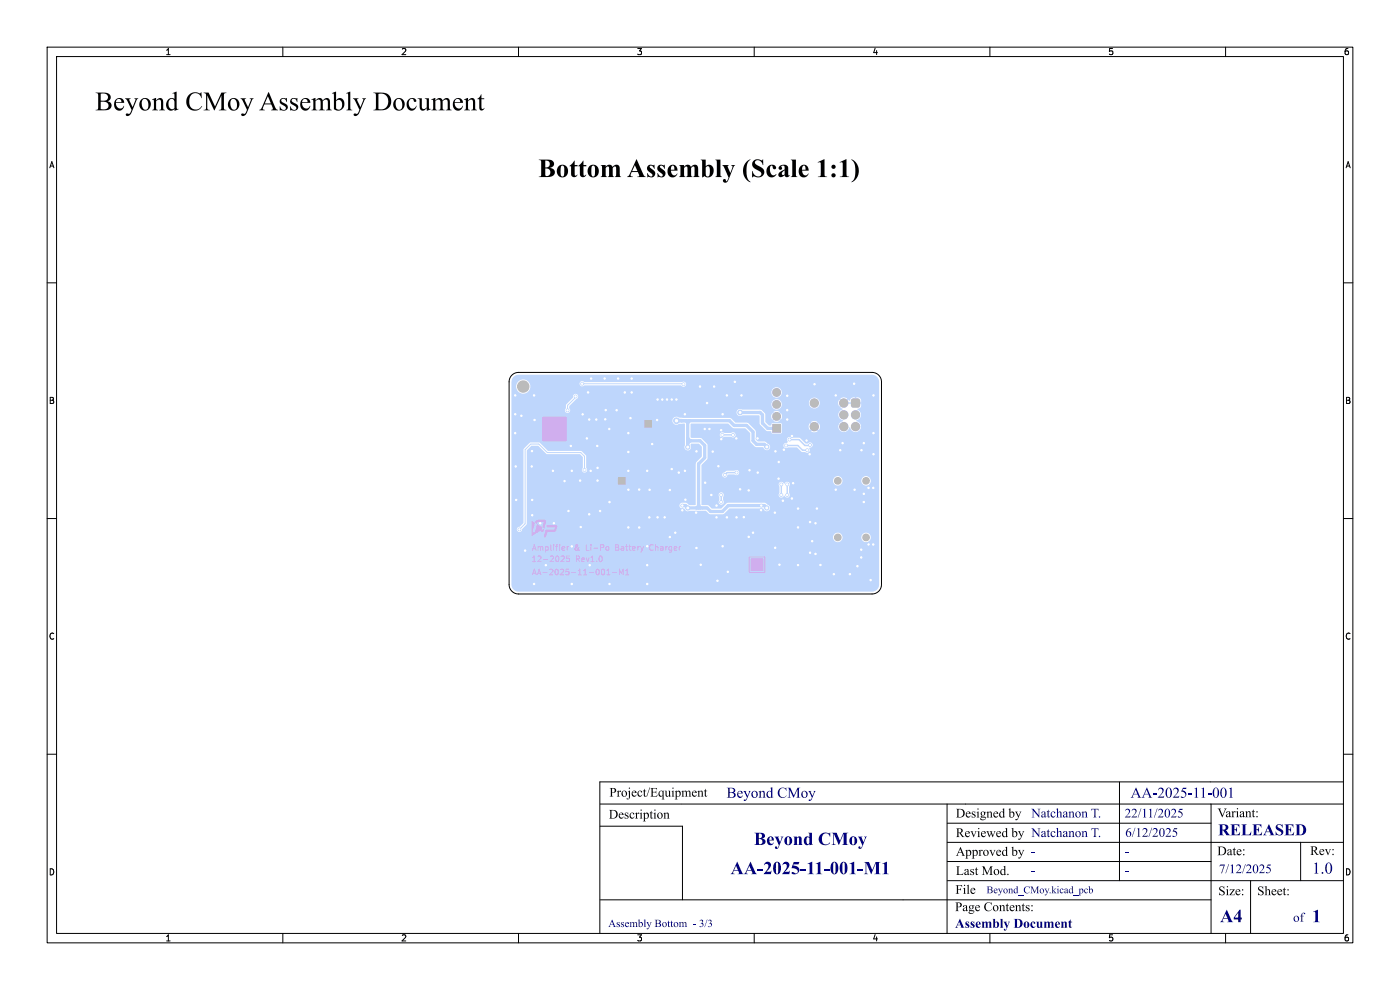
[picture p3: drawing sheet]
<svg xmlns="http://www.w3.org/2000/svg" width="297mm" height="210mm" viewBox="0 0 297 210" stroke-linecap="round" stroke-linejoin="round" font-family="sans-serif">
<g fill="#bed6fc" stroke="#bed6fc" stroke-width=".21">
<path d="M163.9 90h1.7v1.7h-1.7z"/>
<path d="M131.2 101.3h1.5v1.5h-1.5z"/>
<path d="M136.8 89.2h1.5v1.5h-1.5z"/>
<path d="M180.7 84.7l.4-.1 1.2 .1 .1 .4-.1 1.2-.3 .1-1.3-.1-.1-.3z"/>
<circle cx="164.8" cy="88.3" r=".85"/>
<circle cx="164.8" cy="85.8" r=".85"/>
<circle cx="164.8" cy="83.2" r=".85"/>
<circle cx="181.5" cy="88" r=".9"/>
<circle cx="181.5" cy="90.5" r=".9"/>
<circle cx="179" cy="85.5" r=".9"/>
<circle cx="179" cy="88" r=".9"/>
<circle cx="179" cy="90.5" r=".9"/>
<circle cx="172.8" cy="85.5" r=".9"/>
<circle cx="172.8" cy="90.5" r=".9"/>
<circle cx="121.1" cy="94.6" r=".3"/>
<circle cx="137.3" cy="115.9" r=".3"/>
<circle cx="153" cy="93.2" r=".3"/>
<circle cx="143.3" cy="113" r=".3"/>
<circle cx="148.7" cy="119.8" r=".3"/>
<circle cx="152" cy="107.2" r=".3"/>
<circle cx="184.3" cy="115.5" r=".3"/>
<circle cx="172.8" cy="81.5" r=".3"/>
<circle cx="133.3" cy="103.9" r=".3"/>
<circle cx="125.4" cy="80.3" r=".3"/>
<circle cx="176.9" cy="121.8" r=".3"/>
<circle cx="109.3" cy="91.9" r=".3"/>
<circle cx="125.1" cy="119.9" r=".3"/>
<circle cx="139.4" cy="89.1" r=".3"/>
<circle cx="151.2" cy="95.8" r=".3"/>
<circle cx="129.3" cy="106.5" r=".3"/>
<circle cx="142.1" cy="104" r=".35"/>
<circle cx="138.4" cy="94.2" r=".3"/>
<circle cx="183.3" cy="104.7" r=".3"/>
<circle cx="164.4" cy="108.8" r=".3"/>
<circle cx="124.5" cy="93" r=".3"/>
<circle cx="113.3" cy="83.9" r=".3"/>
<circle cx="152.2" cy="123.2" r=".3"/>
<circle cx="144.8" cy="108.2" r=".3"/>
<circle cx="148.5" cy="82" r=".3"/>
<circle cx="171.9" cy="110.8" r=".3"/>
<circle cx="173" cy="111" r=".3"/>
<circle cx="112.9" cy="109.3" r=".3"/>
<circle cx="168" cy="105.7" r=".3"/>
<circle cx="140.5" cy="84.8" r=".3"/>
<circle cx="126.5" cy="89" r=".3"/>
<circle cx="154.2" cy="83.9" r=".3"/>
<circle cx="111.4" cy="116.8" r=".3"/>
<circle cx="150.5" cy="91" r=".3"/>
<circle cx="142.5" cy="99.5" r=".3"/>
<circle cx="137.3" cy="123.9" r=".3"/>
<circle cx="178.3" cy="95.5" r=".3"/>
<circle cx="183.3" cy="106.5" r=".3"/>
<circle cx="126.7" cy="94.6" r=".3"/>
<circle cx="155.9" cy="81" r=".3"/>
<circle cx="185.3" cy="115.5" r=".3"/>
<circle cx="167" cy="89" r=".3"/>
<circle cx="157.3" cy="83.9" r=".3"/>
<circle cx="160.8" cy="100.2" r=".3"/>
<circle cx="165.4" cy="119.8" r=".3"/>
<circle cx="167" cy="87" r=".3"/>
<circle cx="161.5" cy="108.2" r=".3"/>
<circle cx="134" cy="83.3" r=".3"/>
<circle cx="137.8" cy="103.9" r=".3"/>
<circle cx="169.3" cy="107.9" r=".3"/>
<circle cx="145.4" cy="106" r=".3"/>
<circle cx="127.3" cy="108.4" r=".3"/>
<circle cx="134" cy="80.3" r=".3"/>
<circle cx="182.7" cy="118.2" r=".3"/>
<circle cx="152" cy="109.8" r=".3"/>
<circle cx="181.9" cy="120.1" r=".3"/>
<circle cx="147.8" cy="116.2" r=".3"/>
<circle cx="123.6" cy="87.9" r=".3"/>
<circle cx="121.3" cy="99.9" r=".3"/>
<circle cx="109.3" cy="83.9" r=".3"/>
<circle cx="123.2" cy="111.8" r=".3"/>
<circle cx="153.3" cy="87.9" r=".3"/>
<circle cx="157" cy="103.8" r=".3"/>
<circle cx="109.4" cy="99" r=".3"/>
<circle cx="164.5" cy="95.8" r=".35"/>
<circle cx="147.7" cy="108.7" r=".3"/>
<circle cx="139.5" cy="109.8" r=".35"/>
<circle cx="121.3" cy="123.9" r=".3"/>
<circle cx="133.3" cy="111.9" r=".3"/>
<circle cx="126.8" cy="102" r=".3"/>
<circle cx="185.3" cy="96.4" r=".3"/>
<circle cx="185.3" cy="103.5" r=".3"/>
<circle cx="177.3" cy="83.9" r=".3"/>
<circle cx="112.9" cy="95.7" r=".3"/>
<circle cx="184.7" cy="123.1" r=".3"/>
<circle cx="123.1" cy="102" r=".3"/>
<circle cx="156.2" cy="93" r=".3"/>
<circle cx="133.3" cy="91.9" r=".3"/>
<circle cx="135.6" cy="111.9" r=".3"/>
<circle cx="178.8" cy="94" r=".3"/>
<circle cx="156.3" cy="109.8" r=".35"/>
<circle cx="181.2" cy="81.4" r=".3"/>
<circle cx="158.8" cy="113.9" r=".35"/>
<circle cx="159.8" cy="113" r=".3"/>
<circle cx="141" cy="109.8" r=".35"/>
<circle cx="113.3" cy="123.9" r=".3"/>
<circle cx="154.4" cy="121.3" r=".3"/>
<circle cx="126.8" cy="99.2" r=".3"/>
<circle cx="171.8" cy="96.4" r=".3"/>
<circle cx="150.9" cy="105" r=".3"/>
<circle cx="157.8" cy="109.7" r=".35"/>
<circle cx="185.3" cy="83.9" r=".3"/>
<circle cx="182.8" cy="95.5" r=".3"/>
<circle cx="112.9" cy="106.1" r=".3"/>
<circle cx="128.5" cy="87" r=".3"/>
<circle cx="164.5" cy="116.2" r=".3"/>
<circle cx="154.2" cy="109.8" r=".3"/>
<circle cx="128.3" cy="80.3" r=".3"/>
<circle cx="184.3" cy="103.5" r=".3"/>
<circle cx="125.3" cy="99.9" r=".3"/>
<circle cx="159" cy="99.8" r=".3"/>
<circle cx="139.5" cy="84.8" r=".3"/>
<circle cx="132.6" cy="83.3" r=".3"/>
<circle cx="183.3" cy="94" r=".3"/>
<circle cx="130.8" cy="87" r=".3"/>
<circle cx="169.3" cy="119.9" r=".3"/>
<circle cx="112.8" cy="99" r=".3"/>
<circle cx="113.4" cy="89.1" r=".3"/>
<circle cx="143.5" cy="84.8" r=".3"/>
<circle cx="121.3" cy="115.9" r=".3"/>
<circle cx="171.1" cy="93.4" r=".3"/>
<circle cx="142.5" cy="84.8" r=".3"/>
<circle cx="166.3" cy="95.4" r=".3"/>
<circle cx="133.3" cy="95.9" r=".3"/>
<circle cx="167" cy="84" r=".3"/>
<circle cx="124.8" cy="83.3" r=".3"/>
<circle cx="135.6" cy="103.8" r=".3"/>
<circle cx="182.7" cy="116.6" r=".3"/>
<circle cx="169.3" cy="111.9" r=".3"/>
<circle cx="152.4" cy="98.9" r=".3"/>
<circle cx="160.7" cy="93" r=".3"/>
<circle cx="177.3" cy="103.9" r=".3"/>
<circle cx="165.2" cy="98" r=".3"/>
<circle cx="147.8" cy="95.8" r=".35"/>
<circle cx="128.4" cy="89" r=".3"/>
<circle cx="114.6" cy="111" r=".3"/>
<circle cx="145.3" cy="99.9" r=".3"/>
<circle cx="125" cy="89" r=".3"/>
<circle cx="145.3" cy="87.9" r=".3"/>
<circle cx="181.3" cy="103.9" r=".3"/>
<circle cx="137.3" cy="119.9" r=".3"/>
<circle cx="172.3" cy="114.8" r=".3"/>
<circle cx="153" cy="91.3" r=".3"/>
<circle cx="165.2" cy="101.5" r=".3"/>
<circle cx="137.3" cy="99.9" r=".3"/>
<circle cx="180.3" cy="121.8" r=".3"/>
<circle cx="133.8" cy="88.7" r=".3"/>
<circle cx="141.5" cy="84.8" r=".3"/>
<circle cx="171.9" cy="117.2" r=".3"/>
<circle cx="153.3" cy="115.9" r=".3"/>
<circle cx="168.3" cy="102.5" r=".3"/>
<circle cx="174.1" cy="119.8" r=".3"/>
<circle cx="144" cy="100.2" r=".3"/>
<circle cx="110.6" cy="88.2" r=".3"/>
<circle cx="149.6" cy="102.4" r=".3"/>
<circle cx="131.1" cy="80.3" r=".3"/>
<circle cx="149.5" cy="91" r=".3"/>
<circle cx="125" cy="109.1" r=".3"/>
<circle cx="173" cy="117.5" r=".3"/>
<circle cx="109.5" cy="106.1" r=".3"/>
<circle cx="185.3" cy="91.9" r=".3"/>
<circle cx="173.3" cy="107.9" r=".3"/>
<circle cx="133.3" cy="99.9" r=".3"/>
<circle cx="119.8" cy="102.1" r=".3"/>
<circle cx="168" cy="92.5" r=".3"/>
<circle cx="115.8" cy="119.9" r=".3"/>
<circle cx="129.3" cy="123.9" r=".3"/>
<circle cx="166.1" cy="106.2" r=".3"/>
<circle cx="117.5" cy="111" r=".3"/>
<circle cx="117.3" cy="99.9" r=".3"/>
<circle cx="109.3" cy="87.9" r=".3"/>
<circle cx="142.1" cy="113.9" r=".35"/>
<circle cx="151.5" cy="82" r=".3"/>
<circle cx="150" cy="85.5" r=".3"/>
<circle cx="137.8" cy="109.8" r=".3"/>
<circle cx="158.8" cy="104" r=".35"/>
<circle cx="120.6" cy="108.4" r=".3"/>
<circle cx="129.3" cy="91" r=".3"/>
<circle cx="161.5" cy="107.2" r=".3"/>
<circle cx="145.9" cy="94.9" r=".45"/>
<circle cx="143.5" cy="89.2" r=".6"/>
<circle cx="162.7" cy="94.8" r=".45"/>
<circle cx="145.9" cy="107.7" r=".45"/>
<circle cx="144.8" cy="107.2" r=".3"/>
<circle cx="162.7" cy="107.7" r=".45"/>
<circle cx="167" cy="102.7" r=".3"/>
<circle cx="167" cy="105" r=".3"/>
<circle cx="166.8" cy="94.5" r=".3"/>
<circle cx="171.3" cy="95.5" r=".3"/>
<circle cx="165.8" cy="105" r=".3"/>
<circle cx="165.8" cy="102.7" r=".3"/>
<circle cx="167.5" cy="93.3" r=".3"/>
<circle cx="155.5" cy="92.3" r=".3"/>
<circle cx="171.9" cy="94.4" r=".3"/>
<circle cx="153.3" cy="92.3" r=".3"/>
<circle cx="157" cy="87.5" r=".5"/>
<circle cx="110.2" cy="112.3" r=".3"/>
<circle cx="124" cy="99.7" r=".3"/>
<circle cx="145" cy="81.5" r=".3"/>
<circle cx="123.5" cy="81.4" r=".3"/>
<circle cx="120.4" cy="87.1" r=".3"/>
<circle cx="122.1" cy="84.1" r=".3"/>
<circle cx="153.8" cy="100.8" r=".3"/>
<circle cx="153" cy="106.5" r=".3"/>
<circle cx="153" cy="105" r=".3"/>
<circle cx="156.3" cy="100.2" r=".3"/>
</g>
<path d="M153.3 92.3h2.2M166.8 94.5h2.5l1 1h1M167.5 93.3h2l1.3 1.2 1.1-.1M179 85.5h2.5M153 105v1.5M156.3 100.3h-2l-.5 .5M165.8 102.8v2.2M167 102.8v2.2" fill="none" stroke="#bed6fc" stroke-width=".3"/>
<path d="M144.6 89.3h10.2l1 1h2.6l1.4 1.3v1.9l.7 .8h1.6l.6 .5M145.5 89.3l.4 .4M145.9 93l.5 .5-.5 .5M145.9 89.6v5.3M145.9 93.5h2.6l1 1v2.6l-1.3 1.3v9.4M146.3 89.3l-.4 .3M157 87.5h4.3l.5 .5v1.8l1.1 1.1h1.9M144.8 107.3h.6l.5 .5h4.1l.8 .7h2.5l1.2-1.2h7.7l.5 .5M147.8 107.8l.4-.4 .4 .4" fill="none" stroke="#bed6fc" stroke-width=".7"/>
<path d="M143.5 89.3h1.1" fill="none" stroke="#bed6fc" stroke-width=".8"/>
<path d="M122.1 84.1v.2l-1.7 1.7v1.1M123.5 81.4l21.5 .1M124 99.7v-2.9l-.8-.8h-7.1l-1.8-1.8h-1.7l-1.2 1.2v15.7l-1.2 1.2" fill="none" stroke="#bed6fc" stroke-width=".21"/>
<path d="M108.9 80l.5-.4 .6-.1h74.9a1.5 1.5 0 0 1 1.6 1.5v.4h-40.9a.57 .57 0 0 0-1-.4h-20.6a.56 .56 0 0 0-.9 0 .56 .56 0 0 0 .1 .9h-10.7v-.3a1.51 1.51 0 0 0-2.5-.7 1.51 1.51 0 0 0 .4 2.5 1.51 1.51 0 0 0 2.1-1.5l11.1 .1 .4-.2h20.5a.55 .55 0 0 0 .7 .2 .55 .55 0 0 0 .4-.6h40.9v1.8h-20.6l-.1-.2a1.1 1.1 0 0 0-1.6-.7 1.1 1.1 0 0 0-.2 1.7h-41.3l-.1-.1a.59 .59 0 0 0-.8-.3 .59 .59 0 0 0-.3 .8l-1.4 1.4-.1 .8a.57 .57 0 0 0 0 .8 .57 .57 0 0 0 .9 0 .57 .57 0 0 0-.1-.8v-.5l1.7-1.7 .2-.4 41.3 .1a1.1 1.1 0 0 0 1.3 .1 1.1 1.1 0 0 0 .6-1h20.6v1.8h-3.8l-.3-.5-.7-.2v.7h-.3v-.7a.82 .82 0 0 0-1.1 .6l-.2 .1-.1-.2-.6 .5-.2-.2 .5-.5a1.19 1.19 0 0 0-1.4 0l.5 .5-.2 .2-.5-.5-.3 .6h-3.9v-.2a1.15 1.15 0 0 0-1.4-.8 1.15 1.15 0 0 0-.9 1.3l-5.8-.1a1.11 1.11 0 0 0-1.8-.6 1.11 1.11 0 0 0 .3 1.9 1.11 1.11 0 0 0 1.6-1.2h5.7a1.15 1.15 0 0 0 1.3 .9 1.15 1.15 0 0 0 1-1.2h3.9l.3 .8 .5-.5 .2 .2-.5 .5 .4 .3v.2a1.19 1.19 0 0 0-.8 1.3h-12l-.2-.6-.5 .5-.2-.2 .5-.5a1.14 1.14 0 0 0-1.4 0l.4 .5-.2 .2-.5-.5v.1a1.14 1.14 0 0 0 0 1.3l.5-.4 .2 .2-.4 .4v.1a1.14 1.14 0 0 0 1.4-.1l-.5-.4 .2-.2 .5 .4 .2-.8 12 .1a1.46 1.46 0 0 0 1 .9l-.8 .6-.2 .6h-3.9l-.3-.6-.5 .5-.2-.2 .5-.5-.1-.1a1.19 1.19 0 0 0-1.4 .1l.5 .5-.2 .2-.5-.5-.1 .2h-5.8l-.3-.2h-1.7l-.3 .4-.5 .1-.7-.8-.1-1.7-.7-.8-.3-.1h-3.8a.77 .77 0 0 0-1 .1 .77 .77 0 0 0 0 1 .77 .77 0 0 0 1 .1h3.5l.3 2 1.2 1.3 1.1 .1 .3 .5 1.9-.1 .1-1.9h5.8a1.18 1.18 0 0 0 .1 1.2l.5-.5 .2 .2-.5 .5 .1 .1a1.19 1.19 0 0 0 1.4-.1l-.5-.5 .2-.2 .5 .5 .3-.8h3.9a1.19 1.19 0 0 0 1 1.2 1.19 1.19 0 0 0 1.3-1l.1 .1a1.18 1.18 0 0 0 1.3 .9 1.18 1.18 0 0 0 1.1-1.1 1.18 1.18 0 0 0-1.1-1.2l.1-.1a1.21 1.21 0 0 0 1-1.1 1.21 1.21 0 0 0-.8-1.3l.1-.1a.81 .81 0 0 0 .7-1h-.7v-.3h.7v-.4h3.8v9.3h-14.1v-.1a.61 .61 0 0 0-1.1-.1h-.4l-1.2-1.2-1.8-.1a.61 .61 0 0 0-.8 .1 .61 .61 0 0 0 0 .9l-.1 .1a.6 .6 0 0 0-.7 .3 .6 .6 0 0 0 0 .7h-2.9l-.2-.5-.8-.7-1.7-.1-.3-.4-.1-1.8-1.7-1.7-2.6-.1-1.2-1h-10.7a.87 .87 0 0 0-1.2 0 .87 .87 0 0 0 0 1.3 .87 .87 0 0 0 1.2 0h1.1l.1 .1v4.5a.71 .71 0 0 0 .4 1 .71 .71 0 0 0 .9-.6l-.1-.6 .2-.2h1.5l.7 .7v2l-1.3 1.4v1.4h-23l-.2-.4-.1-2.5-1-1-7-.1-1.9-1.7h-1.9l-1.4 1.5v15.5l-.8 .8a.58 .58 0 0 0-.7 .6 .58 .58 0 0 0 .6 .6 .58 .58 0 0 0 .6-.7l1-1.1v-15.6l.9-.9h1.4l2 1.8h6.9l.7 .6v2.2a.57 .57 0 0 0 .1 1 .57 .57 0 0 0 .8-.6h23v7.5h-1.3l-.7-.4-.9-.1a.61 .61 0 0 0-.6 .7 .61 .61 0 0 0 .6 .6h.5a.75 .75 0 0 0 1.1 .5h3.4l1 .7h2.6l1.5-1.2h7.2a.71 .71 0 0 0 .9 .5 .71 .71 0 0 0 .3-1.1l-1-.7h-7.8l-1.4 1.3h-1.9l-.9-.7-1.4-.1v-8.4l1.3-1.4v-2.9l-.1-.3-1.3-1.2h-2l-.2-.1v-2.9h8l1 .9 2.6 .1 1 1 .1 .3h-3.1l-.1-.2a.6 .6 0 0 0-.9-.2h-1.4a.57 .57 0 0 0-.9 .1 .57 .57 0 0 0 .1 .8 .57 .57 0 0 0 .8 0h1.4a.57 .57 0 0 0 .6 0 .57 .57 0 0 0 .4-.5h3.1v1.5l.9 1 1.9 .2a.72 .72 0 0 0 .7 .6 .72 .72 0 0 0 .7-.6h2.9l.4 .2 .5-.2h1.9l1 1h.7a.6 .6 0 0 0 .9-.1 .6 .6 0 0 0 0-.8h.1a.56 .56 0 0 0 .6-.7h14.1v5.9h-29.7v-.2a.6 .6 0 0 0-1-.2h-1.6l-.4 .4a.59 .59 0 0 0-.6 .6 .59 .59 0 0 0 .7 .5 .59 .59 0 0 0 .5-.6h1.5a.55 .55 0 0 0 .6 0 .55 .55 0 0 0 .3-.5h29.7v1.9h-1.8v-.2a1.01 1.01 0 0 0-1.1-.9 1.01 1.01 0 0 0-.9 1.1h-4v-.2a1 1 0 0 0-1.4-.8 1 1 0 0 0-.3 1.6h-9.4l-.1-.2a.56 .56 0 0 0-.5-.3 .56 .56 0 0 0-.5 .3h-.2a.57 .57 0 0 0-.9-.2 .57 .57 0 0 0 0 .9v1.4l-.2 .3h-11.6l-.1-.1a.57 .57 0 0 0-.8-.2 .57 .57 0 0 0-.1 .8v.7a.57 .57 0 0 0 0 .8 .57 .57 0 0 0 .8 0 .57 .57 0 0 0 0-.8l.2-1.2h11.6v.2a.56 .56 0 0 0 .5 .5 .56 .56 0 0 0 .6-.4h.2a.57 .57 0 0 0 .8 .2 .57 .57 0 0 0 .1-.8v-1.4l.2-.5 9.5 .1a1.01 1.01 0 0 0 1.6-.7h4l.1 .2a1.01 1.01 0 0 0 1 .7 1.01 1.01 0 0 0 .9-.9h1.8v12h-1.8v-.2a1.01 1.01 0 0 0-1.1-.9 1.01 1.01 0 0 0-.9 1.1h-4v-.2a1.01 1.01 0 0 0-1.5-.8 1.01 1.01 0 0 0 0 1.8 1.01 1.01 0 0 0 1.5-.8h4l.1 .2a1.01 1.01 0 0 0 1 .7 1.01 1.01 0 0 0 .9-.9h1.8v9.9a1.5 1.5 0 0 1-1.5 1.5h-75a1.5 1.5 0 0 1-1.5-1.5v-43z" fill="#bed6fc"/>
<g fill="#fff" stroke="#fff" stroke-width=".21">
<circle cx="121.1" cy="94.6" r=".15"/>
<circle cx="153" cy="93.2" r=".15"/>
<circle cx="143.3" cy="113" r=".15"/>
<circle cx="148.7" cy="119.8" r=".15"/>
<circle cx="152" cy="107.3" r=".15"/>
<circle cx="184.3" cy="115.5" r=".15"/>
<circle cx="172.8" cy="81.5" r=".15"/>
<circle cx="133.3" cy="103.9" r=".15"/>
<circle cx="125.4" cy="80.3" r=".15"/>
<circle cx="176.9" cy="121.8" r=".15"/>
<circle cx="109.3" cy="91.9" r=".15"/>
<circle cx="125.1" cy="119.9" r=".15"/>
<circle cx="139.4" cy="89.1" r=".15"/>
<circle cx="151.2" cy="95.8" r=".15"/>
<circle cx="129.3" cy="106.5" r=".15"/>
<circle cx="142.1" cy="104" r=".15"/>
<circle cx="138.4" cy="94.2" r=".15"/>
<circle cx="183.3" cy="104.7" r=".15"/>
<circle cx="164.4" cy="108.8" r=".15"/>
<circle cx="124.5" cy="93" r=".15"/>
<circle cx="113.3" cy="83.9" r=".15"/>
<circle cx="152.2" cy="123.2" r=".15"/>
<circle cx="144.8" cy="108.3" r=".15"/>
<circle cx="148.5" cy="82" r=".15"/>
<circle cx="171.9" cy="110.7" r=".15"/>
<circle cx="173" cy="111" r=".15"/>
<circle cx="112.9" cy="109.3" r=".15"/>
<circle cx="168" cy="105.8" r=".15"/>
<circle cx="140.5" cy="84.7" r=".15"/>
<circle cx="126.5" cy="89" r=".15"/>
<circle cx="154.2" cy="83.9" r=".15"/>
<circle cx="111.4" cy="116.8" r=".15"/>
<circle cx="150.5" cy="91" r=".15"/>
<circle cx="142.5" cy="99.5" r=".15"/>
<circle cx="137.3" cy="123.9" r=".15"/>
<circle cx="178.3" cy="95.5" r=".15"/>
<circle cx="183.3" cy="106.5" r=".15"/>
<circle cx="126.7" cy="94.6" r=".15"/>
<circle cx="155.9" cy="81" r=".15"/>
<circle cx="185.3" cy="115.5" r=".15"/>
<circle cx="167" cy="89" r=".15"/>
<circle cx="157.3" cy="83.9" r=".15"/>
<circle cx="160.8" cy="100.2" r=".15"/>
<circle cx="165.4" cy="119.8" r=".15"/>
<circle cx="167" cy="87" r=".15"/>
<circle cx="161.5" cy="108.2" r=".15"/>
<circle cx="134" cy="83.2" r=".15"/>
<circle cx="137.8" cy="103.9" r=".15"/>
<circle cx="169.3" cy="107.9" r=".15"/>
<circle cx="145.4" cy="106" r=".15"/>
<circle cx="127.3" cy="108.4" r=".15"/>
<circle cx="134" cy="80.3" r=".15"/>
<circle cx="182.7" cy="118.3" r=".15"/>
<circle cx="152" cy="109.7" r=".15"/>
<circle cx="181.9" cy="120.1" r=".15"/>
<circle cx="147.8" cy="116.3" r=".15"/>
<circle cx="123.6" cy="87.9" r=".15"/>
<circle cx="121.3" cy="99.9" r=".15"/>
<circle cx="109.3" cy="83.9" r=".15"/>
<circle cx="123.2" cy="111.8" r=".15"/>
<circle cx="153.3" cy="87.9" r=".15"/>
<circle cx="157" cy="103.8" r=".15"/>
<circle cx="109.4" cy="98.9" r=".15"/>
<circle cx="164.5" cy="95.7" r=".15"/>
<circle cx="147.7" cy="108.7" r=".15"/>
<circle cx="139.5" cy="109.7" r=".15"/>
<circle cx="121.3" cy="123.9" r=".15"/>
<circle cx="133.3" cy="111.9" r=".15"/>
<circle cx="126.8" cy="101.9" r=".15"/>
<circle cx="185.3" cy="96.3" r=".15"/>
<circle cx="185.3" cy="103.5" r=".15"/>
<circle cx="177.3" cy="83.9" r=".15"/>
<circle cx="112.9" cy="95.7" r=".15"/>
<circle cx="184.7" cy="123" r=".15"/>
<circle cx="123.1" cy="101.9" r=".15"/>
<circle cx="156.2" cy="93" r=".15"/>
<circle cx="133.3" cy="91.9" r=".15"/>
<circle cx="135.6" cy="111.9" r=".15"/>
<circle cx="178.8" cy="94" r=".15"/>
<circle cx="156.3" cy="109.7" r=".15"/>
<circle cx="181.2" cy="81.4" r=".15"/>
<circle cx="158.8" cy="113.9" r=".15"/>
<circle cx="159.8" cy="113" r=".15"/>
<circle cx="141" cy="109.7" r=".15"/>
<circle cx="113.3" cy="123.9" r=".15"/>
<circle cx="154.4" cy="121.3" r=".15"/>
<circle cx="126.8" cy="99.2" r=".15"/>
<circle cx="171.8" cy="96.4" r=".15"/>
<circle cx="150.9" cy="105" r=".15"/>
<circle cx="157.8" cy="109.7" r=".15"/>
<circle cx="185.3" cy="83.9" r=".15"/>
<circle cx="182.8" cy="95.5" r=".15"/>
<circle cx="112.9" cy="106" r=".15"/>
<circle cx="128.5" cy="87" r=".15"/>
<circle cx="164.5" cy="116.2" r=".15"/>
<circle cx="154.2" cy="109.7" r=".15"/>
<circle cx="128.3" cy="80.3" r=".15"/>
<circle cx="184.3" cy="103.5" r=".15"/>
<circle cx="125.3" cy="99.9" r=".15"/>
<circle cx="159" cy="99.8" r=".15"/>
<circle cx="139.5" cy="84.7" r=".15"/>
<circle cx="132.6" cy="83.2" r=".15"/>
<circle cx="183.3" cy="94" r=".15"/>
<circle cx="130.8" cy="87" r=".15"/>
<circle cx="169.3" cy="119.9" r=".15"/>
<circle cx="112.8" cy="98.9" r=".15"/>
<circle cx="113.4" cy="89.1" r=".15"/>
<circle cx="143.5" cy="84.7" r=".15"/>
<circle cx="121.3" cy="115.9" r=".15"/>
<circle cx="171.1" cy="93.5" r=".15"/>
<circle cx="142.5" cy="84.7" r=".15"/>
<circle cx="166.3" cy="95.4" r=".15"/>
<circle cx="133.3" cy="95.9" r=".15"/>
<circle cx="167" cy="84" r=".15"/>
<circle cx="124.8" cy="83.2" r=".15"/>
<circle cx="135.6" cy="103.9" r=".15"/>
<circle cx="182.7" cy="116.6" r=".15"/>
<circle cx="169.3" cy="111.9" r=".15"/>
<circle cx="152.4" cy="98.9" r=".15"/>
<circle cx="160.7" cy="93" r=".15"/>
<circle cx="177.3" cy="103.9" r=".15"/>
<circle cx="165.2" cy="98" r=".15"/>
<circle cx="147.8" cy="95.7" r=".15"/>
<circle cx="128.4" cy="88.9" r=".15"/>
<circle cx="114.6" cy="111" r=".15"/>
<circle cx="145.3" cy="99.9" r=".15"/>
<circle cx="125" cy="89" r=".15"/>
<circle cx="145.3" cy="87.9" r=".15"/>
<circle cx="181.3" cy="103.9" r=".15"/>
<circle cx="137.3" cy="119.9" r=".15"/>
<circle cx="172.3" cy="114.8" r=".15"/>
<circle cx="153" cy="91.3" r=".15"/>
<circle cx="165.2" cy="101.5" r=".15"/>
<circle cx="137.3" cy="99.9" r=".15"/>
<circle cx="180.3" cy="121.8" r=".15"/>
<circle cx="133.8" cy="88.7" r=".15"/>
<circle cx="141.5" cy="84.7" r=".15"/>
<circle cx="171.9" cy="117.3" r=".15"/>
<circle cx="153.3" cy="115.9" r=".15"/>
<circle cx="168.3" cy="102.5" r=".15"/>
<circle cx="174.1" cy="119.9" r=".15"/>
<circle cx="144" cy="100.2" r=".15"/>
<circle cx="110.6" cy="88.2" r=".15"/>
<circle cx="149.6" cy="102.4" r=".15"/>
<circle cx="131.1" cy="80.3" r=".15"/>
<circle cx="149.5" cy="91" r=".15"/>
<circle cx="125" cy="109.1" r=".15"/>
<circle cx="173" cy="117.5" r=".15"/>
<circle cx="109.5" cy="106.1" r=".15"/>
<circle cx="185.3" cy="91.9" r=".15"/>
<circle cx="173.3" cy="107.9" r=".15"/>
<circle cx="133.3" cy="99.9" r=".15"/>
<circle cx="119.8" cy="102" r=".15"/>
<circle cx="168" cy="92.5" r=".15"/>
<circle cx="115.8" cy="119.9" r=".15"/>
<circle cx="129.3" cy="123.9" r=".15"/>
<circle cx="166.1" cy="106.2" r=".15"/>
<circle cx="117.5" cy="111" r=".15"/>
<circle cx="117.3" cy="99.9" r=".15"/>
<circle cx="109.3" cy="87.9" r=".15"/>
<circle cx="142.1" cy="113.9" r=".15"/>
<circle cx="151.5" cy="82" r=".15"/>
<circle cx="150" cy="85.5" r=".15"/>
<circle cx="137.8" cy="109.7" r=".15"/>
<circle cx="158.8" cy="104" r=".15"/>
<circle cx="120.6" cy="108.4" r=".15"/>
<circle cx="129.3" cy="91" r=".15"/>
<circle cx="161.5" cy="107.3" r=".15"/>
<circle cx="145.9" cy="94.9" r=".2"/>
<circle cx="143.5" cy="89.3" r=".25"/>
<circle cx="162.7" cy="94.8" r=".2"/>
<circle cx="145.9" cy="107.7" r=".2"/>
<circle cx="144.8" cy="107.3" r=".15"/>
<circle cx="162.7" cy="107.7" r=".2"/>
<circle cx="167" cy="102.8" r=".15"/>
<circle cx="167" cy="105" r=".15"/>
<circle cx="166.8" cy="94.5" r=".15"/>
<circle cx="171.3" cy="95.5" r=".15"/>
<circle cx="165.8" cy="105" r=".15"/>
<circle cx="165.8" cy="102.7" r=".15"/>
<circle cx="167.5" cy="93.2" r=".15"/>
<circle cx="155.5" cy="92.2" r=".15"/>
<circle cx="171.9" cy="94.4" r=".15"/>
<circle cx="153.3" cy="92.2" r=".15"/>
<circle cx="157" cy="87.5" r=".2"/>
<circle cx="110.2" cy="112.3" r=".15"/>
<circle cx="124" cy="99.7" r=".15"/>
<circle cx="145" cy="81.5" r=".15"/>
<circle cx="123.5" cy="81.4" r=".15"/>
<circle cx="120.4" cy="87" r=".15"/>
<circle cx="122.1" cy="84.1" r=".15"/>
<circle cx="153.8" cy="100.7" r=".15"/>
<circle cx="153" cy="106.5" r=".15"/>
<circle cx="153" cy="105" r=".15"/>
<circle cx="156.3" cy="100.2" r=".15"/>
<circle cx="111" cy="82" r="1.25"/>
<circle cx="164.8" cy="90.9" r=".5"/>
<circle cx="164.8" cy="88.3" r=".5"/>
<circle cx="164.8" cy="85.8" r=".5"/>
<circle cx="164.8" cy="83.2" r=".5"/>
<circle cx="131.9" cy="102" r=".35"/>
<circle cx="183.7" cy="114" r=".75"/>
<circle cx="177.7" cy="114" r=".75"/>
<circle cx="137.5" cy="89.9" r=".35"/>
<circle cx="181.5" cy="85.5" r=".5"/>
<circle cx="181.5" cy="88" r=".5"/>
<circle cx="181.5" cy="90.5" r=".5"/>
<circle cx="179" cy="85.5" r=".5"/>
<circle cx="179" cy="88" r=".5"/>
<circle cx="179" cy="90.5" r=".5"/>
<circle cx="172.8" cy="85.5" r=".5"/>
<circle cx="172.8" cy="90.5" r=".5"/>
<circle cx="183.7" cy="102" r=".75"/>
<circle cx="177.7" cy="102" r=".75"/>
</g>
<g fill="#bbb">
<path d="M131.1 101.2h1.6v1.6h-1.6z"/>
<path d="M163.9 90h1.8v1.8h-1.8z"/>
<path d="M136.7 89.1h1.6v1.6h-1.6z"/>
<circle cx="183.7" cy="114" r=".82"/>
<circle cx="177.7" cy="114" r=".82"/>
<circle cx="183.7" cy="102" r=".82"/>
<circle cx="177.7" cy="102" r=".82"/>
<circle cx="181.5" cy="90.5" r=".97"/>
<circle cx="179" cy="90.5" r=".97"/>
<circle cx="172.8" cy="90.5" r=".97"/>
<circle cx="164.8" cy="88.3" r=".92"/>
<circle cx="181.5" cy="88" r=".97"/>
<circle cx="179" cy="88" r=".97"/>
<circle cx="164.8" cy="85.8" r=".92"/>
<circle cx="181.5" cy="85.5" r="1.13"/>
<circle cx="179" cy="85.5" r=".97"/>
<circle cx="172.8" cy="85.5" r=".97"/>
<circle cx="164.8" cy="83.3" r=".92"/>
<circle cx="111" cy="82" r="1.32"/>
</g>
<g fill="#d0aeee" stroke="#d0aeee" stroke-width=".21">
<path d="M159.4 118.6h2.5v2.5h-2.5z"/>
<path d="M115.1 88.5h5v5h-5z"/>
</g>
<g fill="none" stroke="#d0aeee" stroke-width=".21">
<path d="M119.2 117.9l.4 .1 .1 .3-.7 .8h.7M120.7 115.9l-.3 .1M120.8 117.9h-.6v.6h.5l.1 .5-.2 .1-.4-.1M130.6 116.1h.4M131 115.5h-.4v1.2h.5M138.5 115.6a.56 .56 0 0 0-.7 .5 .56 .56 0 0 0 .7 .6M159 118.2h3.3v3.3h-3.3zM128.7 121.9h.7M128.7 121.1l.4-.4v1.2M129.9 121.5h.9M131.4 121.9v-1.2l.4 .9 .4-.9v1.2M132.7 121.9h.7"/>
<path d="M132.7 121.1l.4-.4v1.2"/>
</g>
<g fill="#d0aeee">
<path d="M114.9 112.5l.6-.4-.2 .8h-.5z"/>
<path d="M113.7 110.4l.6-.2 1.5 .2 .1 .3-.4 1.4-.2-.1a.31 .31 0 0 1-.3-.3 .31 .31 0 0 1 .2-.3l.1-.6h-1.2l-.2 .4-.4-.3z"/>
<path d="M112.8 110.5l.5 .3a.3 .3 0 0 1 .2 .2 .3 .3 0 0 1-.1 .3l-.4 1.6h.5l.4-1.5a.2 .2 0 0 1 .1-.2 .2 .2 0 0 1 .2 .1l.8 .5-.1 .7-2.1 1.2z"/>
<path d="M116 111.3l1.8 .1a.67 .67 0 0 1 .2 1.1l-.5 .4h-1.4l-.3 1.1h-.2a.21 .21 0 0 1-.3-.1 .21 .21 0 0 1 .1-.3l.4-1.2h1.7l.2-.5-1.5-.1a.19 .19 0 0 1-.3 0 .19 .19 0 0 1 .1-.3z"/>
</g>
<g fill="none" stroke="#000" stroke-width=".21">
<path d="M10 10h277v190h-277zM12 12h273v186h-273zM60 10v2M110 10v2M160 10v2M210 10v2M260 10v2M10 60h2M108.6 79.6l.7-.5 .7-.1h75a2 2 0 0 1 2 2v43a2 2 0 0 1-2 2h-75a2 2 0 0 1-2-2v-43l.2-.8zM285 60h2M10 110h2M285 110h2"/>
<path d="M10 160h2M127.3 165.9h157.6M127.3 170.6h17.2M127.3 175.3h17.5M144.6 170.6h112.1M201 178.7h84M201 174.6h55.9M275.9 178.7v8.1M285 160h2M60 198v2M110 198v2M127.3 190.9h129.6"/>
<path d="M160 198v2M201 182.8h55.9M210 198v2M260 198v2M265.3 186.8v11.2"/>
</g>
<g fill="#00007f">
<path d="M218.9 184.9h.7v.2h-.7z"/>
<path d="M238.8 184.8h.7v.2h-.7z"/>
</g>
<path d="M201 186.8h55.7" fill="none" stroke="#000" stroke-width=".21"/>
<path d="M238.8 180.8h.7v.2h-.7z" fill="#00007f"/>
<path d="M127.3 165.9v32.1M144.8 175.3v15.6M200.9 170.6v27.4M237.5 165.9v20.9M256.8 170.6h28.2M256.9 170.6v27.4M256.8 186.8h28.2" fill="none" stroke="#000" stroke-width=".21"/>
<g fill="#000">
<path d="M114.3 33.9h1.8a1.13 1.13 0 0 1 1.5 .9h-1l-.2-.6-.7-.1v1.4l.7-.2 .2-.5h1l-.2 .5-.7 .3a.98 .98 0 0 1 1 1h-.9a.84 .84 0 0 0-1.1-.9v1.2a.45 .45 0 0 0 .3 .5 .45 .45 0 0 0 .5-.3l.3-.5h.9a1.23 1.23 0 0 1-1.5 1h-1.9l.4-.2 .1-.5v-2.7zM118.6 35.2a1.19 1.19 0 0 1 1.9 .9h-.8v-.7a.37 .37 0 0 0-.5-.3 .37 .37 0 0 0-.2 .5v1.5a.35 .35 0 0 0 .3 .3 .35 .35 0 0 0 .4-.3v-1h.8a1.25 1.25 0 0 1-1.4 1.5 1.25 1.25 0 0 1-.9-1.8zM121.8 34.1l.1 .9h.6v.3h-.6v1.8l.2 .2 .3-.3a.68 .68 0 0 1-.8 .6 .68 .68 0 0 1-.4-.9v-1.4l-.4-.1zM123.7 34.1l.1 .9h.6v.3h-.6v1.8l.2 .2 .3-.3a.68 .68 0 0 1-.8 .6 .68 .68 0 0 1-.5-.9v-1.4l-.3-.1zM125.1 35.2a1.19 1.19 0 0 1 1.9 .9h-.8v-.7a.37 .37 0 0 0-.5-.3 .37 .37 0 0 0-.2 .5v1.5a.35 .35 0 0 0 .3 .3 .35 .35 0 0 0 .4-.3v-1h.8a1.25 1.25 0 0 1-1.3 1.5 1.25 1.25 0 0 1-1-1.8zM127.4 35h1.1v.4a.79 .79 0 0 1 .7-.5 .79 .79 0 0 1 .7 .5 .82 .82 0 0 1 1.1-.4 .82 .82 0 0 1 .5 1v1.3l.3 .3h-1.4l.3-.3v-1.7a.36 .36 0 0 0-.4-.3 .36 .36 0 0 0-.3 .4v1.6l.3 .3h-1.4l.3-.4v-1.6a.3 .3 0 0 0-.2-.3 .3 .3 0 0 0-.4 .2l-.1 .2v1.3v.4l.3 .2h-1.4l.3-.2v-.4v-1.7zM135 33.8l1.2 2.5h-1l-.5-1.3-.6 1.3h2.1l.4 .9 .4 .4h-1.8l.4-.3-.3-.8h-1.3l-.2 .8 .5 .3h-1.3l.5-.5zM137.5 35.2a1.08 1.08 0 0 1 1.1-.1l.2-.2 .1 .9a.84 .84 0 0 0-1-.6v.3a1.76 1.76 0 0 1 1.1 1.3 .96 .96 0 0 1-1.5 .7l-.2 .1v-.9a.92 .92 0 0 0 1 .7l.1-.4a1.96 1.96 0 0 1-1.1-1.5zM139.6 35.2a1.08 1.08 0 0 1 1.2-.1l.2-.2 .1 .9a.84 .84 0 0 0-1-.6l-.1 .3a1.76 1.76 0 0 1 1.2 1.3 .96 .96 0 0 1-1.5 .7l-.2 .1v-.9a.92 .92 0 0 0 1 .7l.1-.4a1.96 1.96 0 0 1-1.1-1.5zM141.9 35.3a1 1 0 0 1 1.2-.3 1 1 0 0 1 .6 1h-.6l-.1-.6-.2-.3a.6 .6 0 0 0-.5 .9h1.4v.2h-1.4a.72 .72 0 0 0 .4 .9 .72 .72 0 0 0 .9-.3 1.05 1.05 0 0 1-1.2 .8 1.05 1.05 0 0 1-.8-1.3zM144.1 35h1v.4a.79 .79 0 0 1 .8-.5 .79 .79 0 0 1 .7 .5 .82 .82 0 0 1 1-.4 .82 .82 0 0 1 .5 1v1.3l.3 .3h-1.3l.2-.3v-1.7a.36 .36 0 0 0-.3-.3 .36 .36 0 0 0-.4 .4v1.6l.3 .3h-1.3l.2-.4v-1.6a.3 .3 0 0 0-.2-.3 .3 .3 0 0 0-.3 .2l-.2 .2v1.3l.1 .4 .2 .2h-1.3l.2-.2 .1-.4-.1-1.7zM148.7 33.9h1v1.4a1 1 0 0 1 1.2-.2 1 1 0 0 1 .5 1.1h-.8v-.4a.46 .46 0 0 0-.3-.5 .46 .46 0 0 0-.6 .2v1.6a.4 .4 0 0 0 .4 .4 .4 .4 0 0 0 .4-.4l.1-.9h.8a1.21 1.21 0 0 1-.6 1.2 1.21 1.21 0 0 1-1.3 0l-.5 .2-.1-3.4z"/>
<path d="M151.8 33.9h1l.1 3.4 .2 .3h-1.3l.2-.2 .1-.4-.1-2.9zM153.2 35h1.4l-.2 .4 .5 1.3 .5-1.4-.3-.3h.8l-.2 .3-1 2.4a1.27 1.27 0 0 1-.7 1 .41 .41 0 0 1-.6-.2 .41 .41 0 0 1 .5-.4l.2 .3 .5-.7-1-2.3zM158.3 34.4l.9-.6a3.9 3.9 0 0 0-.2 4.6l.2 .3a2.73 2.73 0 0 1-.9-4.3zM159.9 34.1a2.09 2.09 0 0 1 1.8-.1l.2-.2v1.2a1.53 1.53 0 0 0-1.2-1 .53 .53 0 0 0-.6 .4 .53 .53 0 0 0 .5 .6l.4 .3a1.24 1.24 0 0 1 1 1.6 1.24 1.24 0 0 1-1.9 .6l-.2-.1-.3 .2v-1.3a1.28 1.28 0 0 0 1.7 1 .58 .58 0 0 0-.2-1 1.64 1.64 0 0 1-1.5-1.7zM163 35.2a.84 .84 0 0 1 1-.3 .84 .84 0 0 1 .6 .9 .46 .46 0 0 1-.6 0 .46 .46 0 0 1-.1-.5l-.2-.2a1.29 1.29 0 0 0 .4 2.1l.5-.3a1.1 1.1 0 0 1-1.4 .6 1.1 1.1 0 0 1-.6-1.4zM165.3 35.3a1.05 1.05 0 0 1 1.2-.4 1.05 1.05 0 0 1 .7 1v1.1h-.7v-.9a.6 .6 0 0 0-.6 .4 .6 .6 0 0 0 .1 .6l1.2-.1 .1 .2 .2-.1a.52 .52 0 0 1-.5 .5 .52 .52 0 0 1-.5-.4 .75 .75 0 0 1-.7 .4 .75 .75 0 0 1-.7-.4l.3-.6 1.1-.7-.1-.5a.33 .33 0 0 0-.4-.3 .33 .33 0 0 0-.1 .6 .39 .39 0 0 1-.6 .3 .39 .39 0 0 1 0-.7zM167.8 33.9h1l.1 3.4 .3 .3h-1.4l.2-.2 .1-.4v-2.9zM169.8 35.3a1 1 0 0 1 1.1-.3 1 1 0 0 1 .6 1h-.6l-.1-.6-.2-.3a.6 .6 0 0 0-.5 .9h1.4l.1 .2h-1.4a.72 .72 0 0 0 .3 .9 .72 .72 0 0 0 1-.3 1.05 1.05 0 0 1-1.3 .8 1.05 1.05 0 0 1-.8-1.3zM173.5 34.4l1.4-.6v3a.57 .57 0 0 0 .6 .8h-2l.6-.3v-2.4l-.1-.4zM178.1 34.4l1.5-.6v3a.57 .57 0 0 0 .5 .8h-1.9l.5-.3 .1-2.4-.1-.4zM180.6 33.8a2.7 2.7 0 0 1 1.6 2.4 2.7 2.7 0 0 1-1.6 2.5 3.9 3.9 0 0 0 .3-4.6z"/>
<circle cx="176.8" cy="37.2" r=".45"/>
<circle cx="176.8" cy="35.4" r=".45"/>
</g>
<text font-size="5.7" x="20.2" y="24.9">BeyondCMoy AssemblyDocument</text>
<g font-size="3.9" fill="#00007f">
<text x="159.9" y="180.3">BeyondCMoy</text>
<text x="155" y="186.4">AA-2025-11-001-M1</text>
<text x="258.8" y="196.6">A4</text>
<text x="278.3" y="196.6">1</text>
</g>
<g font-size="3.5" fill="#00007f">
<text x="258.4" y="178.1">RELEASED</text>
<text x="278.4" y="186.2">1.0</text>
</g>
<g font-size="3.2" fill="#00007f">
<text x="154.1" y="170.1">BeyondCMoy</text>
<text x="239.9" y="170.1">AA-2025-11-001</text>
</g>
<g font-size="2.8">
<text x="129.3" y="169.7">Project/Equipment</text>
<text x="129.1" y="174.4">Description</text>
<text x="202.8" y="178.3">Reviewedby NatchanonT.</text>
<text x="202.8" y="174.1">Designedby</text>
<text x="258.3" y="174.1">Variant:</text>
<text x="258.2" y="182.1">Date:</text>
<text x="277.9" y="182.1">Rev:</text>
<text x="202.7" y="190.3">File</text>
<text x="202.8" y="186.3">LastMod.</text>
<text x="258.5" y="190.6">Size:</text>
<text x="266.7" y="190.6">Sheet:</text>
<text x="202.6" y="194">PageContents:</text>
</g>
<g font-size="2.8" fill="#00007f">
<text x="218.8" y="174.1">NatchanonT.</text>
<text x="238.6" y="174.1">22/11/2025</text>
<text x="238.7" y="178.2">6/12/2025</text>
<text x="202.8" y="182.3">Approvedby -</text>
<text x="258.6" y="185.9">7/12/2025</text>
<text x="202.6" y="197.5">AssemblyDocument</text>
<text x="274.3" y="196.2">of</text>
</g>
<text font-size="2.3" fill="#00007f" x="129" y="197.2">AssemblyBottom - 3/3</text>
<text font-size="2.2" fill="#00007f" x="209.3" y="190">Beyond_CMoy.kicad_pcb</text>
<g font-size="1.8">
<text x="35" y="11.9">1</text>
<text x="85" y="11.9">2</text>
<text x="135" y="11.9">3</text>
<text x="185" y="11.9">4</text>
<text x="235" y="11.9">5</text>
<text x="285" y="11.9">6</text>
<text x="10.3" y="35.9">A</text>
<text x="285.4" y="35.9">A</text>
<text x="10.3" y="85.9">B</text>
<text x="285.3" y="85.9">B</text>
<text x="10.3" y="135.9">C</text>
<text x="285.3" y="135.9">C</text>
<text x="10.3" y="185.9">D</text>
<text x="285.3" y="185.9">D</text>
<text x="35" y="199.9">1</text>
<text x="85" y="199.9">2</text>
<text x="135" y="199.9">3</text>
<text x="185" y="199.9">4</text>
<text x="235" y="199.9">5</text>
<text x="285" y="199.9">6</text>
</g>
<g font-size="1.7" fill="#d0aeee">
<text x="112.6" y="119.3">12-2025</text>
<text x="112.7" y="116.9">Amplifier</text>
<text x="121.9" y="116.9">&amp;</text>
<text x="122.2" y="119.3">Rev1.0</text>
<text x="124.7" y="116.9">Li-Po</text>
<text x="131.3" y="116.9">Battery</text>
<text x="138.9" y="116.9">Charger</text>
<text x="112.7" y="122.1">AA-2025-11-001-M1</text>
</g>
</svg>
